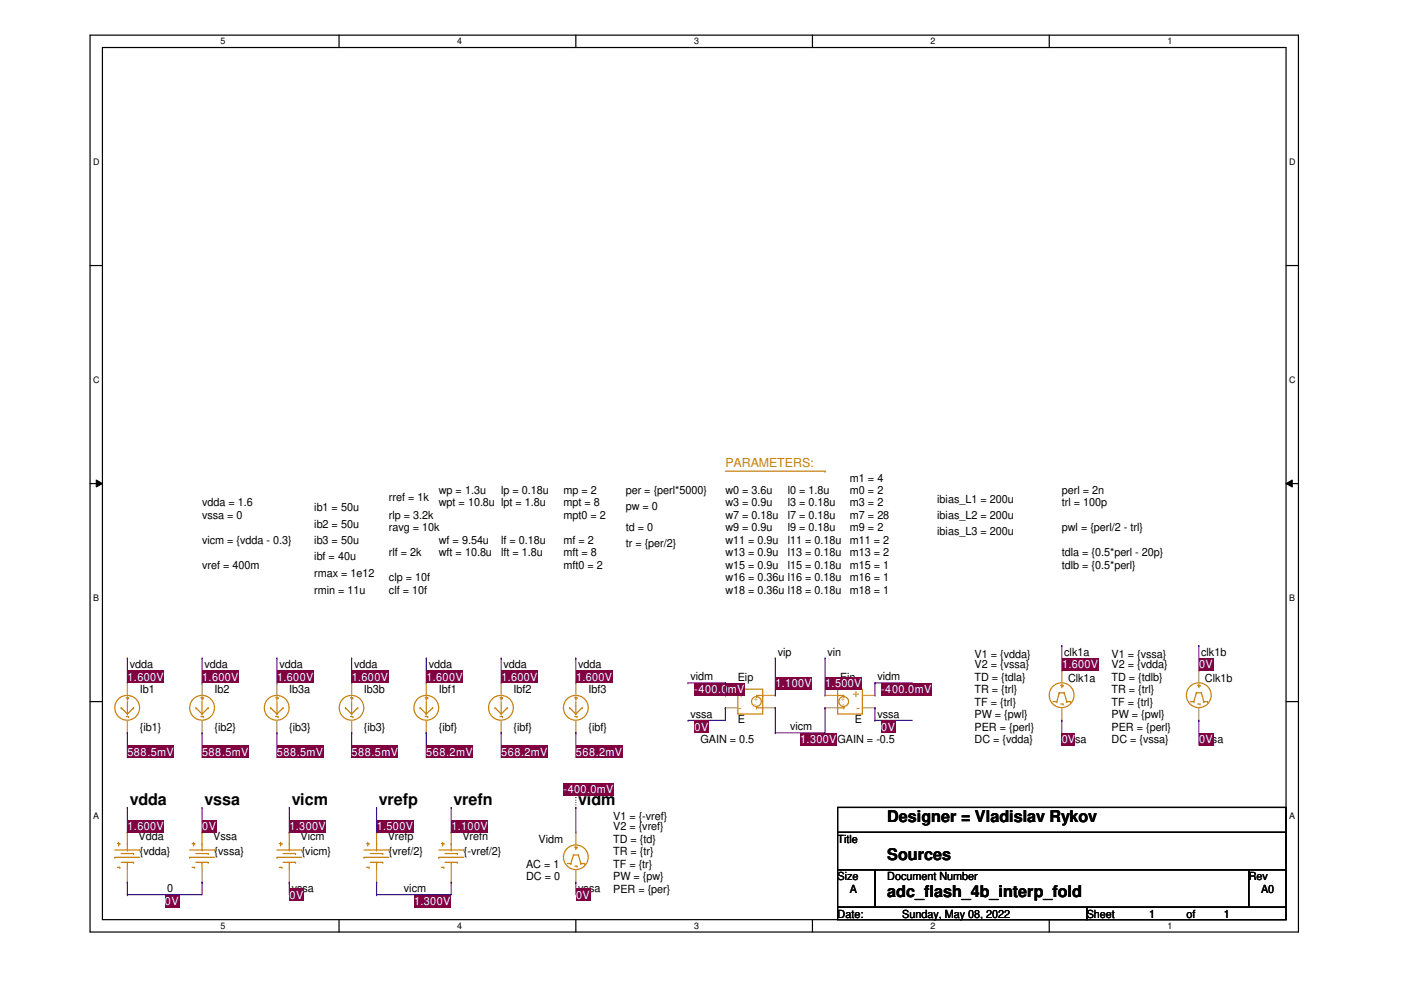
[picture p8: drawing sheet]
<svg xmlns="http://www.w3.org/2000/svg" width="297mm" height="210mm" viewBox="0 0 297 210" stroke-linecap="round" stroke-linejoin="round" font-family="sans-serif">
<g fill="none" stroke="#000" stroke-width=".25">
<path d="M19.1 7.5h256.2v190.1h-256.2zM21.7 10.1h251v184.9h-251zM71.9 7.5v2.6M122.1 7.5v2.6M172.3 7.5v2.6M222.5 7.5v2.6M19.1 56.3h2.6M272.7 56.3h2.6M19.1 102.5h2.6M272.7 102.5h2.6M19.1 148.8h2.6M272.7 148.8h2.6"/>
<path d="M177.6 171.2h95.1v5.3h-95.1zM177.6 176.5h95.1v7.9h-95.1zM71.9 195v2.6M122.1 195v2.6M172.3 195v2.6M177.6 184.4h7.9v8h-7.9zM177.6 192.4h52.8v2.6h-52.8zM185.5 184.4h79.3v8h-79.3zM222.5 195v2.6M230.4 192.4h42.3v2.6h-42.3zM264.8 184.4h7.9v8h-7.9z"/>
</g>
<path d="M20.4 101.8l1.3 .7-1.3 .8zM272.7 102.5l1.3-.7v1.5z" fill="#000"/>
<path d="M20.4 101.8l1.3 .7-1.3 .8zM272.7 102.5l1.3-.7v1.5z" fill="none" stroke="#000" stroke-width=".21"/>
<g fill="none" stroke="#cc8006" stroke-width=".25">
<path d="M153.8 99.9h21.1M174.9 99.9h.1M25.7 150.1h.1M25.7 150.1l1.3 1.3M26.8 151.9h.5M26.8 148h.5M27 151.4h.1M27 148.3h.1M27 147.7v.6M27 148.8v2.6M27.3 151.9h.1M27.3 148h.1"/>
<path d="M28.3 150.1h.1M28.3 150.1l-1.3 1.3M41.5 150.1h.1M41.5 150.1l1.3 1.3M42.6 151.9h.5M42.6 148h.5M42.8 151.4h.1M42.8 148.3h.1M42.8 147.7v.6M42.8 148.8v2.6M43.1 151.9h.1M43.1 148h.1"/>
<path d="M44.2 150.1h.1M44.2 150.1l-1.4 1.3M57.4 150.1h.1M57.4 150.1l1.3 1.3M58.4 151.9h.6M58.4 148h.6M58.7 151.4h.1M58.7 148.3h.1M58.7 147.7v.6M58.7 148.8v2.6M59 151.9h.1M59 148h.1"/>
<path d="M60 150.1h.1M60 150.1l-1.3 1.3M73.2 150.1h.1M73.2 150.1l1.3 1.3M74.3 151.9h.5M74.3 148h.5M74.5 151.4h.1M74.5 148.3h.1M74.5 147.7v.6M74.5 148.8v2.6M74.8 151.9h.1M74.8 148h.1"/>
<path d="M75.9 150.1h.1M75.9 150.1l-1.4 1.3M89.1 150.1h.1M89.1 150.1l1.3 1.3M90.1 151.9h.6M90.1 148h.6M90.4 151.4h.1M90.4 148.3h.1M90.4 147.7v.6M90.4 148.8v2.6M90.7 151.9h.1M90.7 148h.1"/>
<path d="M91.7 150.1h.1M91.7 150.1l-1.3 1.3M104.9 150.1h.1M104.9 150.1l1.4 1.3M106 151.9h.5M106 148h.5M106.3 151.4h.1M106.3 148.3h.1M106.3 147.7v.6M106.3 148.8v2.6M106.5 151.9h.1M106.5 148h.1"/>
<path d="M107.6 150.1h.1M107.6 150.1l-1.3 1.3M120.8 150.1h.1M120.8 150.1l1.3 1.3M121.8 151.9h.5M121.8 148h.5M122.1 151.4h.1M122.1 148.3h.1M122.1 147.7v.6M122.1 148.8v2.6M122.3 151.9h.1M122.3 148h.1"/>
<path d="M123.4 150.1h.1M123.4 150.1l-1.3 1.3M156.4 146.1h5.3v5.3h-5.3zM160.4 150.1h.1M160.4 147.7h.1M160.4 149.8h.1M160.4 150.1h1.3M160.4 149.8v.3M161.7 147.4h.1M161.7 147.4h-1.3v.3M177.6 146.1h5.2v5.3h-5.2zM177.6 147.4h.1"/>
<path d="M177.6 147.4h1.3v.3M177.6 150.1h1.3M178.9 150.1h.1M178.9 147.7h.1M178.9 149.8h.1M178.9 149.8v.3M223.3 148.8h.8M224.1 148.8h.1M224.6 146.9h.1M224.6 146.9h1M224.6 146.9l-.5 1.9M224.9 149.3h.5"/>
<path d="M224.9 145.3h.5M225.1 145.6h.1M225.1 145.1v.5M225.4 149.3h.1M225.4 145.3h.1M225.6 146.9h.1M225.6 146.9l.6 1.9M226.2 148.8h.1M226.2 148.8h.7M226.9 148.8h.1M252.3 148.8h.8M253.1 148.8h.1"/>
<path d="M253.7 146.9h.1M253.7 146.9l-.6 1.9M253.7 146.9h1M253.9 149.3h.5M253.9 145.3h.5M254.2 145.6h.1M254.2 145.1v.5M254.4 149.3h.1M254.4 145.3h.1M254.7 146.9h.1M254.7 146.9l.5 1.9M255.2 148.8h.1"/>
<path d="M255.2 148.8h.8M256 148.8h.1M24.9 178.9h.5M25.1 179.2h.1M25.1 178.6v.6M25.4 178.9h.1M27 176.5h.1M27 176.5v3.7M40.7 178.9h.6M41 179.2h.1M41 178.6v.6M41.3 178.9h.1"/>
<path d="M42.8 176.5h.1M42.8 176.5v3.7M59.2 178.9h.6M59.5 179.2h.1M59.5 178.6v.6M59.8 178.9h.1M61.3 176.5h.1M61.3 176.5v3.7M77.7 178.9h.5M78 179.2h.1M78 178.6v.6M78.2 178.9h.1"/>
<path d="M79.8 176.5h.1M79.8 176.5v3.7M93.6 178.9h.5M93.9 179.2h.1M93.9 178.6v.6M94.1 178.9h.1M95.7 176.5h.1M95.7 176.5v3.7M121.8 179.7h.5M122.1 179.9h.1M122.1 179.4v.5M122.3 179.7h.1"/>
<path d="M24.3 181.8h.1M24.3 181.8h5.3M24.3 180.2h5.3M24.9 183.9h.5M25.4 183.9h.1M25.7 181h2.6M25.7 182.8h2.6M27 180.2h.1M27 182.8h.1M27 182.8v1.6M28.3 181h.1M28.3 182.8h.1"/>
<path d="M29.6 180.2h.1M40.2 181.8h.1M40.2 181.8h5.3M40.2 180.2h5.3M40.7 183.9h.6M41.3 183.9h.1M41.5 181h2.7M41.5 182.8h2.7M42.8 180.2h.1M42.8 182.8h.1M42.8 182.8v1.6M44.2 181h.1"/>
<path d="M44.2 182.8h.1M45.5 180.2h.1M58.7 181.8h.1M58.7 181.8h5.3M58.7 180.2h5.3M59.2 183.9h.6M59.8 183.9h.1M60 181h2.7M60 182.8h2.7M61.3 180.2h.1M61.3 182.8h.1M61.3 182.8v1.6"/>
<path d="M62.7 181h.1M62.7 182.8h.1M64 180.2h.1M77.2 181.8h.1M77.2 181.8h5.3M77.2 180.2h5.3M77.7 183.9h.5M78.2 183.9h.1M78.5 181h2.7M78.5 182.8h2.7M79.8 180.2h.1M79.8 182.8h.1"/>
<path d="M79.8 182.8v1.6M81.2 181h.1M81.2 182.8h.1M82.5 180.2h.1M93 181.8h.1M93 181.8h5.3M93 180.2h5.3M93.6 183.9h.5M94.1 183.9h.1M94.4 181h2.6M94.4 182.8h2.6M95.7 180.2h.1"/>
<path d="M95.7 182.8h.1M95.7 182.8v1.6M97 181h.1M97 182.8h.1M98.3 180.2h.1M120.3 183.1h.7M121 183.1h.1M121.6 181.3h.1M121.6 181.3l-.6 1.8M121.6 181.3h1M121.8 183.6h.5M122.3 183.6h.1"/>
<path d="M122.6 181.3h.1M122.6 181.3l.5 1.8M123.1 183.1h.1M123.1 183.1h.9M124 183.1h.1"/>
<circle cx="27" cy="150.1" r="2.63"/>
<circle cx="42.8" cy="150.1" r="2.63"/>
<circle cx="58.7" cy="150.1" r="2.63"/>
<circle cx="74.5" cy="150.1" r="2.62"/>
<circle cx="90.4" cy="150.1" r="2.63"/>
<circle cx="106.2" cy="150.1" r="2.63"/>
<circle cx="122.1" cy="150.1" r="2.63"/>
<circle cx="160.4" cy="148.7" r="1.04"/>
<circle cx="178.9" cy="148.7" r="1.04"/>
<circle cx="225.1" cy="147.4" r="2.63"/>
<circle cx="254.2" cy="147.4" r="2.63"/>
<circle cx="122.1" cy="181.8" r="2.62"/>
</g>
<g fill="none" stroke="#a84" stroke-width=".25">
<path d="M27 144.8h.1M27 155.4h.1M27 144.8v2.6M27 152.7v2.7M42.8 144.8h.1M42.8 155.4h.1M42.8 144.8v2.6M42.8 152.7v2.7M58.7 144.8h.1M58.7 155.4h.1M58.7 144.8v2.6M58.7 152.7v2.7"/>
<path d="M74.5 144.8h.1M74.5 155.4h.1M74.5 144.8v2.6M74.5 152.7v2.7M90.4 144.8h.1M90.4 155.4h.1M90.4 144.8v2.6M90.4 152.7v2.7M106.3 144.8h.1M106.3 155.4h.1M106.3 144.8v2.6M106.3 152.7v2.7"/>
<path d="M122.1 144.8h.1M122.1 155.4h.1M122.1 144.8v2.6M122.1 152.7v2.7M153.8 147.4h.1M153.8 150.1h.1M153.8 147.4h2.6M153.8 150.1h2.6M161.7 147.4h2.7M161.7 150.1h2.7M164.4 147.4h.1M164.4 150.1h.1"/>
<path d="M174.9 147.4h.1M174.9 150.1h.1M174.9 147.4h2.7M174.9 150.1h2.7M182.8 147.4h2.7M182.8 150.1h2.7M185.5 147.4h.1M185.5 150.1h.1M225.1 142.2h.1M225.1 152.7h.1M225.1 142.2v2.6M225.1 150.1v2.6"/>
<path d="M254.2 142.2h.1M254.2 152.7h.1M254.2 142.2v2.6M254.2 150.1v2.6M27 176.5h.1M42.8 176.5h.1M61.3 176.5h.1M79.8 176.5h.1M95.7 176.5h.1M122.1 176.5h.1M122.1 176.5v2.7M27 187.1h.1"/>
<path d="M27 184.4v2.7M42.8 187.1h.1M42.8 184.4v2.7M61.3 187.1h.1M61.3 184.4v2.7M79.8 187.1h.1M79.8 184.4v2.7M95.7 187.1h.1M95.7 184.4v2.7M122.1 187.1h.1M122.1 184.4v2.7"/>
</g>
<path d="M27 171.2h.1M27 171.2v5.3" fill="none" stroke="#4200ff" stroke-width=".25"/>
<path d="M27.1 173.9h7.7v2.7h-7.7z" fill="#800040"/>
<path d="M42.8 171.2h.1M42.8 171.2v5.3" fill="none" stroke="#4200ff" stroke-width=".25"/>
<path d="M42.9 173.9h3v2.7h-3z" fill="#800040"/>
<path d="M61.3 171.2h.1M61.3 171.2v5.3" fill="none" stroke="#4200ff" stroke-width=".25"/>
<path d="M61.4 173.9h7.7v2.7h-7.7z" fill="#800040"/>
<path d="M79.8 171.2h.1M79.8 171.2v5.3" fill="none" stroke="#4200ff" stroke-width=".25"/>
<path d="M79.9 173.9h7.7v2.7h-7.7z" fill="#800040"/>
<path d="M95.7 171.2h.1M95.7 171.2v5.3" fill="none" stroke="#4200ff" stroke-width=".25"/>
<path d="M95.7 173.9h7.8v2.7h-7.8z" fill="#800040"/>
<path d="M122.1 171.2h.1M122.1 171.2v5.3" fill="none" stroke="#4200ff" stroke-width=".25"/>
<g fill="#800040">
<path d="M119.5 165.9h.9v2.8h-.9z"/>
<path d="M120.4 165.9h9.7v2.8h-9.7z"/>
</g>
<path d="M122.1 171.2v-2.1M122.1 169.1h.1" fill="none" stroke="#800040" stroke-width=".25" stroke-dasharray="0 .5"/>
<path d="M27 187.1h.1M27 187.1v2.6M42.8 187.1h.1M42.8 187.1v2.6M61.3 187.1h.1M61.3 187.1v2.6" fill="none" stroke="#4200ff" stroke-width=".25"/>
<path d="M61.4 188.4h3v2.7h-3z" fill="#800040"/>
<path d="M79.8 187.1h.1M79.8 187.1v2.6M95.7 187.1h.1M95.7 187.1v2.6M122.1 187.1h.1M122.1 187.1v2.6" fill="none" stroke="#4200ff" stroke-width=".25"/>
<path d="M122.1 188.4h3.1v2.7h-3.1z" fill="#800040"/>
<path d="M27 189.7h.1M27 189.7h15.8" fill="none" stroke="#4200ff" stroke-width=".25"/>
<path d="M35 189.7h3v2.7h-3z" fill="#800040"/>
<path d="M79.8 189.7h.1M79.8 189.7h15.9" fill="none" stroke="#4200ff" stroke-width=".25"/>
<path d="M87.8 189.7h7.7v2.7h-7.7z" fill="#800040"/>
<path d="M164.4 139.5h.1M164.4 139.5v7.9" fill="none" stroke="#4200ff" stroke-width=".25"/>
<path d="M164.4 143.5h7.8v2.7h-7.8z" fill="#800040"/>
<path d="M174.9 139.5h.1M174.9 139.5v7.9" fill="none" stroke="#4200ff" stroke-width=".25"/>
<path d="M175 143.5h7.7v2.7h-7.7z" fill="#800040"/>
<path d="M145.9 144.8h.1M145.9 144.8h7.9" fill="none" stroke="#4200ff" stroke-width=".25"/>
<g fill="#800040">
<path d="M147.2 144.8h2.3v2.7h-2.3z"/>
<path d="M149.5 144.8h8.4v2.7h-8.4z"/>
</g>
<path d="M153.8 144.8h.1M153.8 144.8v2.6M185.5 144.8h.1M185.5 144.8v2.6M185.5 144.8h7.9" fill="none" stroke="#4200ff" stroke-width=".25"/>
<g fill="#800040">
<path d="M186.8 144.8h2.3v2.7h-2.3z"/>
<path d="M189.1 144.8h8.4v2.7h-8.4z"/>
</g>
<path d="M145.9 152.7h.1M153.8 150.1h.1M153.8 150.1v2.6h-7.9M164.4 150.1h.1M164.4 150.1v5.3M174.9 150.1h.1M174.9 150.1v5.3M185.5 150.1h.1M185.5 150.1v2.6" fill="none" stroke="#4200ff" stroke-width=".25"/>
<path d="M147.2 152.7h3.1v2.8h-3.1z" fill="#800040"/>
<path d="M185.5 152.7h.1M185.5 152.7h7.9" fill="none" stroke="#4200ff" stroke-width=".25"/>
<path d="M186.9 152.7h3v2.8h-3z" fill="#800040"/>
<path d="M164.4 155.4h.1M164.4 155.4h10.5" fill="none" stroke="#4200ff" stroke-width=".25"/>
<path d="M169.7 155.4h7.7v2.7h-7.7z" fill="#800040"/>
<path d="M27 139.5h.1M27 139.5v5.3" fill="none" stroke="#4200ff" stroke-width=".25"/>
<path d="M27.1 142.2h7.7v2.7h-7.7z" fill="#800040"/>
<path d="M27 155.4h.1M27 155.4v5.3" fill="none" stroke="#4200ff" stroke-width=".25"/>
<g fill="#800040">
<path d="M27 158h4.2v2.7h-4.2z"/>
<path d="M31.2 158h5.7v2.7h-5.7z"/>
</g>
<path d="M42.8 139.5h.1M42.8 139.5v5.3" fill="none" stroke="#4200ff" stroke-width=".25"/>
<path d="M42.9 142.2h7.7v2.7h-7.7z" fill="#800040"/>
<path d="M42.8 155.4h.1M42.8 155.4v5.3" fill="none" stroke="#4200ff" stroke-width=".25"/>
<g fill="#800040">
<path d="M42.8 158h4.2v2.7h-4.2z"/>
<path d="M47.1 158h5.6v2.7h-5.6z"/>
</g>
<path d="M58.7 139.5h.1M58.7 139.5v5.3" fill="none" stroke="#4200ff" stroke-width=".25"/>
<path d="M58.8 142.2h7.7v2.7h-7.7z" fill="#800040"/>
<path d="M58.7 155.4h.1M58.7 155.4v5.3" fill="none" stroke="#4200ff" stroke-width=".25"/>
<g fill="#800040">
<path d="M58.7 158h2.8v2.7h-2.8z"/>
<path d="M61.6 158h7v2.7h-7z"/>
</g>
<path d="M74.5 139.5h.1M74.5 139.5v5.3" fill="none" stroke="#4200ff" stroke-width=".25"/>
<path d="M74.6 142.2h7.7v2.7h-7.7z" fill="#800040"/>
<path d="M74.5 155.4h.1M74.5 155.4v5.3" fill="none" stroke="#4200ff" stroke-width=".25"/>
<g fill="#800040">
<path d="M74.5 158h4.2v2.7h-4.2z"/>
<path d="M78.8 158h5.7v2.7h-5.7z"/>
</g>
<path d="M90.4 139.5h.1M90.4 139.5v5.3" fill="none" stroke="#4200ff" stroke-width=".25"/>
<path d="M90.4 142.2h7.8v2.7h-7.8z" fill="#800040"/>
<path d="M90.4 155.4h.1M90.4 155.4v5.3" fill="none" stroke="#4200ff" stroke-width=".25"/>
<g fill="#800040">
<path d="M90.4 158h4.2v2.7h-4.2z"/>
<path d="M94.6 158h5.7v2.7h-5.7z"/>
</g>
<path d="M106.3 139.5h.1M106.3 139.5v5.3" fill="none" stroke="#4200ff" stroke-width=".25"/>
<path d="M106.3 142.2h7.7v2.7h-7.7z" fill="#800040"/>
<path d="M106.3 155.4h.1M106.3 155.4v5.3" fill="none" stroke="#4200ff" stroke-width=".25"/>
<g fill="#800040">
<path d="M106.3 158h4.1v2.7h-4.1z"/>
<path d="M110.5 158h5.7v2.7h-5.7z"/>
</g>
<path d="M122.1 139.5h.1M122.1 139.5v5.3" fill="none" stroke="#4200ff" stroke-width=".25"/>
<path d="M122.1 142.2h7.8v2.7h-7.8z" fill="#800040"/>
<path d="M122.1 155.4h.1M122.1 155.4v5.3" fill="none" stroke="#4200ff" stroke-width=".25"/>
<g fill="#800040">
<path d="M122.1 158h4.2v2.7h-4.2z"/>
<path d="M126.3 158h5.7v2.7h-5.7z"/>
</g>
<path d="M225.1 136.9h.1M225.1 136.9v5.3" fill="none" stroke="#4200ff" stroke-width=".25"/>
<path d="M225.2 139.5h7.7v2.8h-7.7z" fill="#800040"/>
<path d="M254.2 136.9h.1M254.2 136.9v5.3" fill="none" stroke="#4200ff" stroke-width=".25"/>
<path d="M254.2 139.5h3.1v2.8h-3.1z" fill="#800040"/>
<path d="M225.1 152.7h.1M225.1 152.7v5.3" fill="none" stroke="#4200ff" stroke-width=".25"/>
<path d="M225.1 155.4h2.8v2.7h-2.8z" fill="#800040"/>
<path d="M254.2 152.7h.1M254.2 152.7v5.3" fill="none" stroke="#4200ff" stroke-width=".25"/>
<path d="M254.2 155.4h3.1v2.7h-3.1z" fill="#800040"/>
<g font-size="3.4">
<text x="27.5" y="170.7">vdda</text>
<text x="43.3" y="170.7">vssa</text>
<text x="61.8" y="170.7">vicm</text>
<text x="80.3" y="170.7">vrefp</text>
<text x="96.2" y="170.7">vrefn</text>
<text x="122.6" y="170.7">vidm</text>
<text x="188.1" y="174.4">Designer = Vladislav Rykov</text>
<text x="188.1" y="182.3">Sources</text>
<text x="188.1" y="190.2">adc_flash_4b_interp_fold</text>
</g>
<g font-size="2.6" fill="#cc8006">
<text x="153.8" y="99.1">PARAMETERS:</text>
<text x="156.4" y="147.7">+</text>
<text x="180.7" y="147.7">+</text>
<text x="156.4" y="150.9">-</text>
<text x="181.5" y="150.9">-</text>
</g>
<g font-size="2.4">
<text x="42.8" y="107.4">vdda = 1.6</text>
<text x="82.5" y="106.3">rref = 1k</text>
<text x="93" y="107.4">wpt = 10.8u lpt = 1.8u</text>
<text x="93" y="104.7">wp = 1.3u</text>
<text x="106.3" y="104.7">lp = 0.18u</text>
<text x="119.5" y="104.7">mp = 2</text>
<text x="119.5" y="107.4">mpt = 8</text>
<text x="132.7" y="104.7">per = {perl*5000}</text>
<text x="153.8" y="104.7">w0 = 3.6u</text>
<text x="153.8" y="107.4">w3 = 0.9u</text>
<text x="167" y="104.7">l0 = 1.8u</text>
<text x="167" y="107.4">l3 = 0.18u</text>
<text x="180.2" y="102.1">m1 = 4</text>
<text x="180.2" y="104.7">m0 = 2</text>
<text x="180.2" y="107.4">m3 = 2</text>
<text x="198.7" y="106.6">ibias_L1 = 200u</text>
<text x="225.1" y="104.7">perl = 2n</text>
<text x="225.1" y="107.4">trl = 100p</text>
<text x="42.8" y="110">vssa = 0</text>
<text x="66.6" y="108.4">ib1 = 50u</text>
<text x="66.6" y="111.8">ib2 = 50u</text>
<text x="82.5" y="112.6">ravg = 10k</text>
<text x="82.5" y="110">rlp = 3.2k</text>
<text x="119.5" y="110">mpt0 = 2</text>
<text x="132.7" y="112.6">td = 0</text>
<text x="132.7" y="108.2">pw = 0</text>
<text x="153.8" y="110">w7 = 0.18u</text>
<text x="153.8" y="112.6">w9 = 0.9u</text>
<text x="167" y="110">l7 = 0.18u</text>
<text x="167" y="112.6">l9 = 0.18u</text>
<text x="180.2" y="110">m7 = 28</text>
<text x="180.2" y="112.6">m9 = 2</text>
<text x="198.7" y="110">ibias_L2 = 200u</text>
<text x="198.7" y="113.5">ibias_L3 = 200u</text>
<text x="225.1" y="112.6">pwl = {perl/2 - trl}</text>
<text x="42.8" y="115.3">vicm = {vdda - 0.3}</text>
<text x="66.6" y="115.3">ib3 = 50u</text>
<text x="66.6" y="118.7">ibf = 40u</text>
<text x="82.5" y="117.9">rlf = 2k</text>
<text x="93" y="115.3">wf = 9.54u</text>
<text x="93" y="117.9">wft = 10.8u</text>
<text x="106.3" y="115.3">lf = 0.18u</text>
<text x="106.3" y="117.9">lft = 1.8u</text>
<text x="119.5" y="115.3">mf = 2</text>
<text x="119.5" y="117.9">mft = 8</text>
<text x="132.7" y="116.1">tr = {per/2}</text>
<text x="153.8" y="115.3">w11 = 0.9u</text>
<text x="153.8" y="117.9">w13 = 0.9u</text>
<text x="167" y="115.3">l11 = 0.18u</text>
<text x="167" y="117.9">l13 = 0.18u</text>
<text x="180.2" y="115.3">m11 = 2</text>
<text x="180.2" y="117.9">m13 = 2</text>
<text x="225.1" y="117.9">tdla = {0.5*perl - 20p}</text>
<text x="42.8" y="120.6">vref = 400m</text>
<text x="66.6" y="122.4">rmax = 1e12</text>
<text x="66.6" y="125.9">rmin = 11u</text>
<text x="82.5" y="123.2">clp = 10f</text>
<text x="82.5" y="125.9">clf = 10f</text>
<text x="119.5" y="120.6">mft0 = 2</text>
<text x="153.8" y="120.6">w15 = 0.9u</text>
<text x="153.8" y="123.2">w16 = 0.36u l16 = 0.18u</text>
<text x="153.8" y="125.9">w18 = 0.36u l18 = 0.18u</text>
<text x="167" y="120.6">l15 = 0.18u</text>
<text x="180.2" y="120.6">m15 = 1</text>
<text x="180.2" y="123.2">m16 = 1</text>
<text x="180.2" y="125.9">m18 = 1</text>
<text x="225.1" y="120.6">tdlb = {0.5*perl}</text>
<text x="27.5" y="141.6">vdda</text>
<text x="43.3" y="141.6">vdda</text>
<text x="59.2" y="141.6">vdda</text>
<text x="75.1" y="141.6">vdda</text>
<text x="90.9" y="141.6">vdda</text>
<text x="106.8" y="141.6">vdda</text>
<text x="122.6" y="141.6">vdda</text>
<text x="164.9" y="139">vip</text>
<text x="175.4" y="139">vin</text>
<text x="206.6" y="139.6">V1 = {vdda}</text>
<text x="206.6" y="141.7">V2 = {vssa}</text>
<text x="225.6" y="139">clk1a</text>
<text x="235.7" y="139.6">V1 = {vssa}</text>
<text x="235.7" y="141.7">V2 = {vdda}</text>
<text x="254.7" y="139">clk1b</text>
<text x="29.6" y="147">Ib1</text>
<text x="45.5" y="147">Ib2</text>
<text x="61.3" y="147">Ib3a</text>
<text x="77.2" y="147">Ib3b</text>
<text x="93" y="147">Ibf1</text>
<text x="108.9" y="147">Ibf2</text>
<text x="124.8" y="147">Ibf3</text>
<text x="146.4" y="144.3">vidm</text>
<text x="156.4" y="144.4">Eip</text>
<text x="178.1" y="144.4">Ein</text>
<text x="186" y="144.3">vidm</text>
<text x="206.6" y="144.4">TD = {tdla}</text>
<text x="206.6" y="149.6">TF = {trl}</text>
<text x="206.6" y="147">TR = {trl}</text>
<text x="226.4" y="144.6">Clk1a</text>
<text x="235.7" y="144.4">TD = {tdlb}</text>
<text x="235.7" y="149.6">TF = {trl}</text>
<text x="235.7" y="147">TR = {trl}</text>
<text x="255.5" y="144.6">Clk1b</text>
<text x="29.6" y="154.9">{ib1}</text>
<text x="45.5" y="154.9">{ib2}</text>
<text x="61.3" y="154.9">{ib3}</text>
<text x="77.2" y="154.9">{ib3}</text>
<text x="93" y="154.9">{ibf}</text>
<text x="108.9" y="154.9">{ibf}</text>
<text x="124.8" y="154.9">{ibf}</text>
<text x="146.4" y="152.2">vssa</text>
<text x="156.4" y="153.3">E</text>
<text x="167.5" y="154.9">vicm</text>
<text x="181.3" y="153.3">E</text>
<text x="186" y="152.2">vssa</text>
<text x="206.6" y="152.3">PW = {pwl}</text>
<text x="206.6" y="154.9">PER = {perl}</text>
<text x="235.7" y="152.3">PW = {pwl}</text>
<text x="235.7" y="154.9">PER = {perl}</text>
<text x="27.5" y="160.1">vbn1</text>
<text x="43.3" y="160.1">vbn2</text>
<text x="59.2" y="160.1">vbn3a</text>
<text x="75.1" y="160.1">vbn3b</text>
<text x="90.9" y="160.1">vbnf1</text>
<text x="106.8" y="160.1">vbnf2</text>
<text x="122.6" y="160.1">vbnf3</text>
<text x="148.5" y="157.6">GAIN = 0.5</text>
<text x="177.6" y="157.6">GAIN = -0.5</text>
<text x="206.6" y="157.6">DC = {vdda}</text>
<text x="225.6" y="157.5">vssa</text>
<text x="235.7" y="157.6">DC = {vssa}</text>
<text x="254.7" y="157.5">vssa</text>
<text x="130" y="173.9">V1 = {-vref}</text>
<text x="29.4" y="178.2">Vdda</text>
<text x="45.2" y="178.2">Vssa</text>
<text x="63.7" y="178.2">Vicm</text>
<text x="82.2" y="178.2">Vrefp</text>
<text x="98" y="178.2">Vrefn</text>
<text x="114.2" y="178.7">Vidm</text>
<text x="130" y="176.1">V2 = {vref}</text>
<text x="130" y="178.7">TD = {td}</text>
<text x="177.6" y="178.7">Title</text>
<text x="29.6" y="181.4">{vdda}</text>
<text x="45.5" y="181.4">{vssa}</text>
<text x="64" y="181.4">{vicm}</text>
<text x="82.5" y="181.4">{vref/2}</text>
<text x="98.3" y="181.4">{-vref/2}</text>
<text x="111.5" y="184">AC = 1</text>
<text x="130" y="184">TF = {tr}</text>
<text x="130" y="181.4">TR = {tr}</text>
<text x="35.4" y="189.2">0</text>
<text x="61.8" y="189.2">vssa</text>
<text x="85.6" y="189.2">vicm</text>
<text x="111.5" y="186.6">DC = 0</text>
<text x="122.6" y="189.2">vssa</text>
<text x="130" y="186.6">PW = {pw}</text>
<text x="130" y="189.3">PER = {per}</text>
<text x="177.6" y="186.6">Size</text>
<text x="180.2" y="189.3">A</text>
<text x="188.1" y="186.6">Document Number</text>
<text x="264.8" y="186.6">Rev</text>
<text x="267.4" y="189.3">A0</text>
<text x="177.6" y="194.6">Date:</text>
<text x="191.3" y="194.6">Sunday, May 08, 2022</text>
<text x="230.4" y="194.6">Sheet</text>
<text x="243.6" y="194.6">1</text>
<text x="251.5" y="194.6">of</text>
<text x="259.5" y="194.6">1</text>
</g>
<g font-size="2.4" fill="#fff">
<text x="225.2" y="141.7">1.600V</text>
<text x="254.2" y="141.7">0V</text>
<text x="27.1" y="144.4">1.600V</text>
<text x="42.9" y="144.4">1.600V</text>
<text x="58.8" y="144.4">1.600V</text>
<text x="74.6" y="144.4">1.600V</text>
<text x="90.4" y="144.4">1.600V</text>
<text x="106.3" y="144.4">1.600V</text>
<text x="122.1" y="144.4">1.600V</text>
<text x="147.2" y="147">-4</text>
<text x="149.5" y="147">00.0mV</text>
<text x="164.4" y="145.7">1.100V</text>
<text x="175" y="145.7">1.500V</text>
<text x="186.8" y="147">-4</text>
<text x="189.1" y="147">00.0mV</text>
<text x="147.2" y="154.9">0V</text>
<text x="186.9" y="154.9">0V</text>
<text x="27" y="160.2">588</text>
<text x="31.2" y="160.2">.5mV</text>
<text x="42.8" y="160.2">588</text>
<text x="47.1" y="160.2">.5mV</text>
<text x="58.7" y="160.2">58</text>
<text x="61.6" y="160.2">8.5mV</text>
<text x="74.5" y="160.2">588</text>
<text x="78.8" y="160.2">.5mV</text>
<text x="90.4" y="160.2">568</text>
<text x="94.6" y="160.2">.2mV</text>
<text x="106.3" y="160.2">568</text>
<text x="110.5" y="160.2">. mV</text>
<text x="122.1" y="160.2">568</text>
<text x="126.3" y="160.2">.2mV</text>
<text x="169.7" y="157.6">1.300V</text>
<text x="225.1" y="157.6">0V</text>
<text x="254.2" y="157.6">0V</text>
<text x="119.5" y="168.1">-</text>
<text x="120.4" y="168.1">400.0mV</text>
<text x="27.1" y="176.1">1.600V</text>
<text x="42.9" y="176.1">0V</text>
<text x="61.4" y="176.1">1.300V</text>
<text x="79.9" y="176.1">1.500V</text>
<text x="95.7" y="176.1">1.100V</text>
<text x="35" y="191.9">0V</text>
<text x="61.4" y="190.6">0V</text>
<text x="87.8" y="191.9">1.300V</text>
<text x="122.1" y="190.6">0V</text>
</g>
<g font-size="1.9">
<text x="46.8" y="9.4">5</text>
<text x="96.9" y="9.4">4</text>
<text x="147.2" y="9.4">3</text>
<text x="197.3" y="9.4">2</text>
<text x="247.5" y="9.4">1</text>
<text x="19.8" y="34.9">D</text>
<text x="273.3" y="34.9">D</text>
<text x="19.8" y="81.1">C</text>
<text x="273.3" y="81.1">C</text>
<text x="19.8" y="127.3">B</text>
<text x="273.3" y="127.3">B</text>
<text x="19.8" y="173.6">A</text>
<text x="273.3" y="173.6">A</text>
<text x="46.8" y="196.9">5</text>
<text x="96.9" y="196.9">4</text>
<text x="147.2" y="196.9">3</text>
<text x="197.3" y="196.9">2</text>
<text x="247.5" y="196.9">1</text>
</g>
<g font-size="1.3" fill="#cc8006">
<text x="159.9" y="149.7">-</text>
<text x="159.9" y="148.6">+</text>
<text x="178.4" y="148.6">+</text>
<text x="178.6" y="149.7">-</text>
</g>
</svg>
